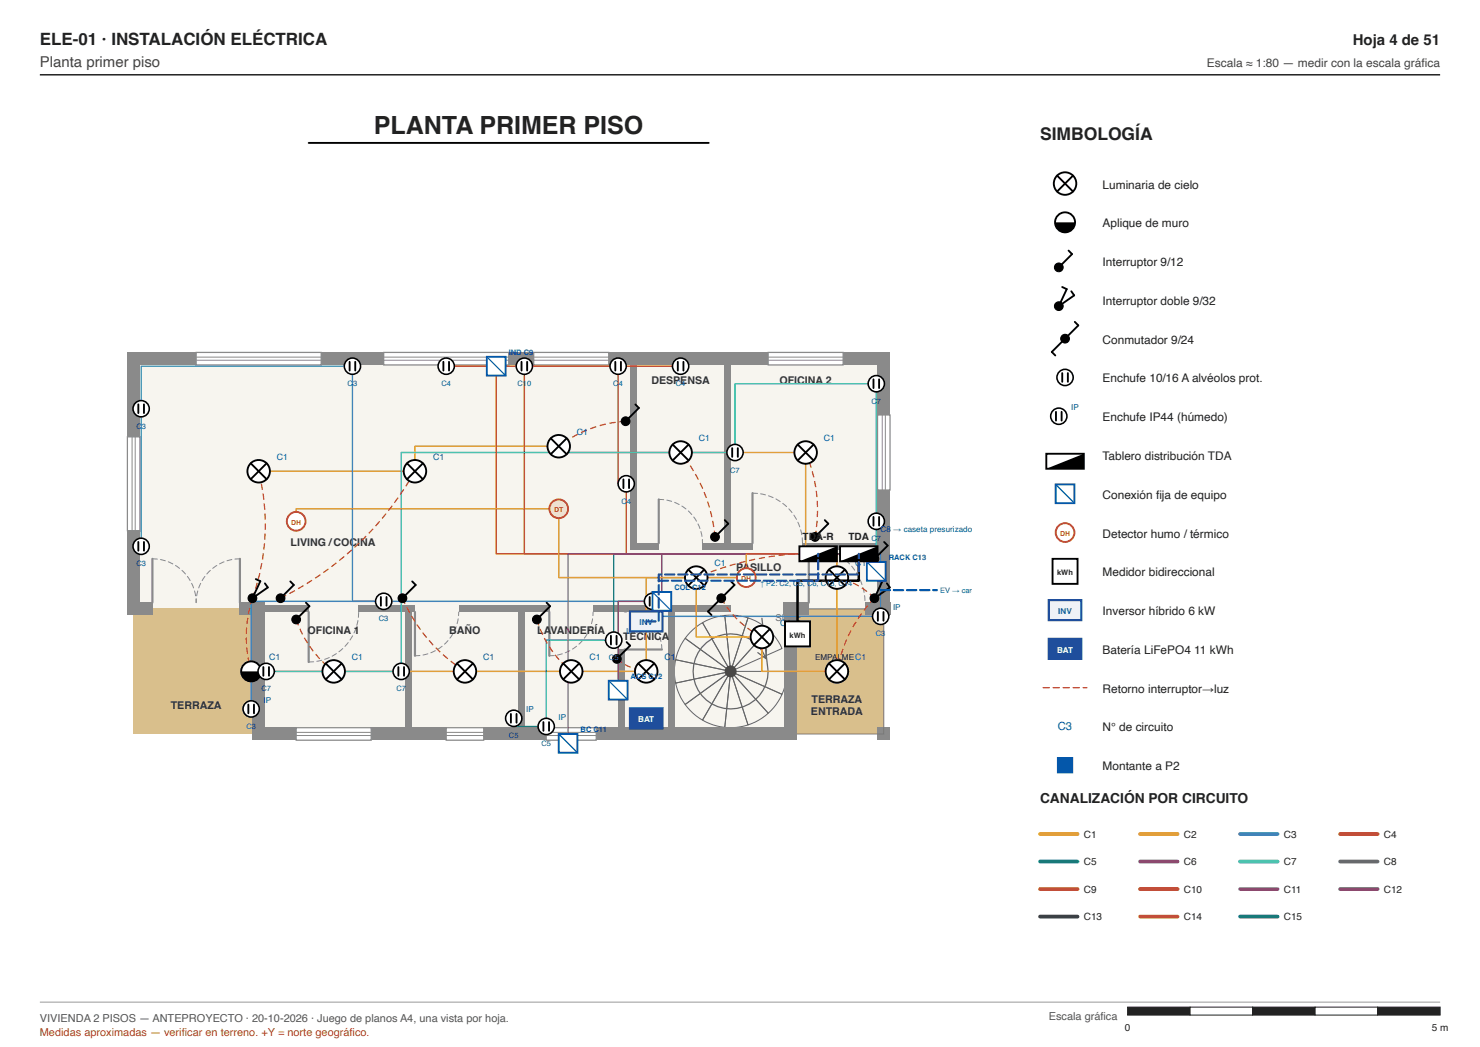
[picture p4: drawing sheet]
<svg xmlns="http://www.w3.org/2000/svg" width="297mm" height="210mm" viewBox="0 0 297 210" stroke-linecap="round" stroke-linejoin="round" font-family="sans-serif">
<path d="M61.9 28.7h80.3" fill="none" stroke="#000" stroke-width=".38"/>
<path d="M26.8 71.9h100.4v50.2h-100.4z" fill="#f7f5ef"/>
<path d="M26.8 122.1h25.1v25.1h-25.1z" fill="#d9bf8c"/>
<g fill="#f7f5ef">
<path d="M51.9 122.1h30.1v25.1h-30.1z"/>
<path d="M82 122.1h22.6v25.1h-22.6z"/>
<path d="M104.6 122.1h20.1v25.1h-20.1z"/>
<path d="M124.7 122.1h10v25.1h-10z"/>
<path d="M134.7 122.1h23.8v25.1h-23.8z"/>
</g>
<path d="M158.5 122.1h18.9v25.1h-18.9z" fill="#d9bf8c"/>
<g fill="#f7f5ef">
<path d="M127.2 71.9h18.8v37.7h-18.8z"/>
<path d="M146 71.9h31.4v37.7h-31.4z"/>
<path d="M127.2 109.6h50.2v12.5h-50.2z"/>
</g>
<path d="M176.1 146h2.5v2.5h-2.5z" fill="#8a8a8a"/>
<path d="M158.5 122.1h18.9v25.1h-18.9z" fill="none" stroke="#777" stroke-width=".2"/>
<g fill="none" stroke="#666" stroke-width=".2">
<path d="M135.6 137l10-2.1 .2 .4-8.3 6-1.2-2zM135.6 132.3l10 2.2v.4l-10 2.1-.3-2.3zM137.5 128l8.3 6.1-.2 .4-10-2.2 .7-2.2zM138.5 126.8l1.2-1 1.3-.9 5.1 8.9-.3 .3-8.3-6.1zM141 124.9l2.1-1 2.3-.5 1.1 10.3-.4 .1zM145.4 123.4h2.4l2.3 .5-3.2 9.8h-.4zM146.1 135.5l.4 .2-1.1 10.2-2.3-.5-2.1-1zM146.5 135.7l.4-.1 3.2 9.8-2.3 .5h-2.4zM146.9 135.6l.4-.2 6.9 7.7-1.9 1.3-2.2 1zM147.5 135.1l9.4 4.2-1.1 2-1.6 1.8-6.9-7.7zM147.6 134.7h10.3l-.2 2.3-.8 2.3-9.4-4.2zM150.1 123.9l2.2 1 1.9 1.4-6.9 7.6-.4-.2z"/>
<path d="M154.2 126.3l1.6 1.7 1.1 2.1-9.4 4.2-.2-.4zM137.5 141.3l8.3-6 .3 .2-5.1 8.9-1.9-1.3z"/>
</g>
<circle cx="146.6" cy="134.7" r="1" fill="#444" stroke="#444" stroke-width=".38"/>
<path d="M152.9 124l1.2 10.7a7.5 7.5 0 0 1-10.5 6.9 7.5 7.5 0 0 1-2.1-12.4 7.5 7.5 0 0 1 12.2 2.9M153.8 130.1l-.1 2-1.6-1.2" fill="none" stroke="#666" stroke-width=".25"/>
<g fill="#8a8a8a">
<path d="M25.6 106.4h2.5v17h-2.5z"/>
<path d="M25.6 70.7h2.5v16.9h-2.5z"/>
</g>
<path d="M25.6 87.6h2.5v18.8h-2.5z" fill="#fff" stroke="#8a8a8a" stroke-width=".25"/>
<path d="M26.5 87.6v18.8M27.1 87.6v18.8" fill="none" stroke="#8a8a8a" stroke-width=".2"/>
<g fill="#8a8a8a">
<path d="M25.6 70.7h13.8v2.5h-13.8z"/>
<path d="M64.5 70.7h12.5v2.5h-12.5z"/>
<path d="M102.1 70.7h5v2.5h-5z"/>
<path d="M122.2 70.7h31.9v2.5h-31.9z"/>
<path d="M169.2 70.7h9.4v2.5h-9.4z"/>
</g>
<path d="M39.4 70.7h25.1v2.5h-25.1z" fill="#fff" stroke="#8a8a8a" stroke-width=".25"/>
<path d="M39.4 72.3h25.1M39.4 71.6h25.1" fill="none" stroke="#8a8a8a" stroke-width=".2"/>
<path d="M77 70.7h25.1v2.5h-25.1z" fill="#fff" stroke="#8a8a8a" stroke-width=".25"/>
<path d="M77 72.3h25.1M77 71.6h25.1" fill="none" stroke="#8a8a8a" stroke-width=".2"/>
<path d="M107.1 70.7h15.1v2.5h-15.1z" fill="#fff" stroke="#8a8a8a" stroke-width=".25"/>
<path d="M107.1 72.3h15.1M107.1 71.6h15.1" fill="none" stroke="#8a8a8a" stroke-width=".2"/>
<path d="M154.1 70.7h15.1v2.5h-15.1z" fill="#fff" stroke="#8a8a8a" stroke-width=".25"/>
<path d="M154.1 72.3h15.1M154.1 71.6h15.1" fill="none" stroke="#8a8a8a" stroke-width=".2"/>
<g fill="#8a8a8a">
<path d="M176.1 98.3h2.5v25.1h-2.5z"/>
<path d="M176.1 70.7h2.5v12.5h-2.5z"/>
</g>
<path d="M176.1 83.2h2.5v15.1h-2.5z" fill="#fff" stroke="#8a8a8a" stroke-width=".25"/>
<path d="M177 83.2v15.1M177.7 83.2v15.1" fill="none" stroke="#8a8a8a" stroke-width=".2"/>
<g fill="#8a8a8a">
<path d="M157.3 120.9h5v2.5h-5z"/>
<path d="M173.6 120.9h5v2.5h-5z"/>
</g>
<path d="M162.3 109.6a11.3 11.3 0 0 1 11.3 11.3" fill="none" stroke="#8a8a8a" stroke-width=".2" stroke-dasharray="1 .6"/>
<path d="M162.3 109.6v11.3" fill="none" stroke="#8a8a8a" stroke-width=".44"/>
<g fill="#8a8a8a">
<path d="M157.3 120.9h2.5v27.6h-2.5z"/>
<path d="M50.7 146h8.7v2.5h-8.7z"/>
<path d="M74.5 146h15v2.5h-15z"/>
<path d="M97.1 146h12.5v2.5h-12.5z"/>
<path d="M119.6 146h40.2v2.5h-40.2z"/>
</g>
<path d="M59.4 146h15.1v2.5h-15.1z" fill="#fff" stroke="#8a8a8a" stroke-width=".25"/>
<path d="M59.4 147.5h15.1M59.4 146.9h15.1" fill="none" stroke="#8a8a8a" stroke-width=".2"/>
<path d="M89.5 146h7.6v2.5h-7.6z" fill="#fff" stroke="#8a8a8a" stroke-width=".25"/>
<path d="M89.5 147.5h7.6M89.5 146.9h7.6" fill="none" stroke="#8a8a8a" stroke-width=".2"/>
<path d="M109.6 146h10v2.5h-10z" fill="#fff" stroke="#8a8a8a" stroke-width=".25"/>
<path d="M109.6 147.5h10M109.6 146.9h10" fill="none" stroke="#8a8a8a" stroke-width=".2"/>
<g fill="#8a8a8a">
<path d="M50.7 120.9h2.5v27.6h-2.5z"/>
<path d="M25.6 120.9h5v2.5h-5z"/>
<path d="M48.1 120.9h5.1v2.5h-5.1z"/>
</g>
<path d="M30.6 112.1a8.8 8.8 0 0 1 8.8 8.8M48.1 112.1a8.8 8.8 0 0 0-8.7 8.8" fill="none" stroke="#8a8a8a" stroke-width=".2" stroke-dasharray="1 .6"/>
<path d="M30.6 112.1v8.8M48.1 112.1v8.8" fill="none" stroke="#8a8a8a" stroke-width=".44"/>
<g fill="#8a8a8a">
<path d="M51.3 121.5h10.6v1.2h-10.6z"/>
<path d="M72 121.5h11.3v1.2h-11.3z"/>
<path d="M92.1 121.5h18.1v1.2h-18.1z"/>
<path d="M119 121.5h27.6v1.2h-27.6z"/>
<path d="M157.9 121.5h1.3v1.2h-1.3z"/>
</g>
<path d="M61.9 132.8a10 10 0 0 0 10.1-10.1M83.3 131.5a8.8 8.8 0 0 0 8.8-8.8M110.2 131.5a8.8 8.8 0 0 0 8.8-8.8" fill="none" stroke="#8a8a8a" stroke-width=".2" stroke-dasharray="1 .6"/>
<path d="M61.9 122.7v10.1M83.3 122.7v8.8M110.2 122.7v8.8" fill="none" stroke="#8a8a8a" stroke-width=".44"/>
<g fill="#8a8a8a">
<path d="M81.4 121.5h1.2v26.3h-1.2z"/>
<path d="M104 121.5h1.2v26.3h-1.2z"/>
<path d="M124 130.3h1.3v17.5h-1.3z"/>
<path d="M124 121.5h1.3v1.2h-1.3z"/>
</g>
<path d="M132.8 130.3a7.5 7.5 0 0 0-7.5-7.6" fill="none" stroke="#8a8a8a" stroke-width=".2" stroke-dasharray="1 .6"/>
<path d="M125.3 130.3h7.5" fill="none" stroke="#8a8a8a" stroke-width=".44"/>
<g fill="#8a8a8a">
<path d="M134.1 121.5h1.2v26.3h-1.2z"/>
<path d="M126.5 71.3h1.3v38.9h-1.3z"/>
<path d="M126.5 108.9h5.7v1.3h-5.7z"/>
<path d="M141 108.9h10v1.3h-10z"/>
<path d="M161 108.9h17v1.3h-17z"/>
</g>
<path d="M151 98.9a10 10 0 0 1 10 10M132.2 100.2a8.8 8.8 0 0 1 8.8 8.7" fill="none" stroke="#8a8a8a" stroke-width=".2" stroke-dasharray="1 .6"/>
<path d="M151 98.9v10M132.2 100.2v8.7" fill="none" stroke="#8a8a8a" stroke-width=".44"/>
<path d="M145.4 71.3h1.2v38.9h-1.2z" fill="#8a8a8a"/>
<path d="M51.9 94.5h31.4v-5h28.8v1.3h49.6v20.3h6.2v23.6h-15v-6.9h-13.2v-12h-10v18.9h-79.3" fill="none" stroke="#e6a100" stroke-width=".28"/>
<path d="M28.3 109.6v-36.2h42.4v47.2h6.3M172.3 111.1h4.4v12.5h-45.8v-3h-53.9M77 120.6h-26.6v21.6" fill="none" stroke="#2e86c1" stroke-width=".28"/>
<path d="M89.5 73.4h47.1M124 73.4v23.6h1.7v14.1h38.5" fill="none" stroke="#c0392b" stroke-width=".28"/>
<path d="M105.2 73.4v37.7h67.1" fill="none" stroke="#a04000" stroke-width=".28"/>
<path d="M172.3 111.1h-49.1v17.3h-13.6v17.3h-6.5v-1.6" fill="none" stroke="#17a589" stroke-width=".28"/>
<path d="M172.3 111.1h3.6v-34.1h-28.4v13.8h-67v43.9h-27.1" fill="none" stroke="#1abc9c" stroke-width=".28"/>
<path d="M99.6 73.4v37.7h72.7" fill="none" stroke="#d35400" stroke-width=".28"/>
<path d="M172.3 111.1h-39.5v9.5h-8.8v17.8" fill="none" stroke="#6c3483" stroke-width=".28"/>
<path d="M172.3 111.1h-58.3v38" fill="none" stroke="#8e44ad" stroke-width=".28"/>
<path d="M164.2 111.1h11.7v3.5" fill="none" stroke="#2c3e50" stroke-width=".28"/>
<path d="M59.4 104.6v-2.6h52.7v13.8h37.7v-4.7h14.4" fill="none" stroke="#b8860b" stroke-width=".28"/>
<g fill="none" stroke="#c0392b" stroke-width=".25" stroke-dasharray="1.3 .8" stroke-linecap="butt">
<path d="M125.5 84.5a24.4 24.4 0 0 0-13.4 5M50.7 120a43.4 43.4 0 0 0 1.2-25.5M50.7 120a24.9 24.9 0 0 0-.3 14.7M56.3 120a63.1 63.1 0 0 0 27-25.5M80.8 120a33 33 0 0 0 12.5 14.7M143.5 107.7a31.1 31.1 0 0 0-6.9-16.9M144.7 120a19.2 19.2 0 0 0 8.2 7.8M163.6 107.7a29 29 0 0 0-1.9-16.9M175.5 120a14.6 14.6 0 0 0-7.6-4.2M175.5 120a28.2 28.2 0 0 0-7.6 14.7M175.5 112.1a61.2 61.2 0 0 0-35.8 3.7M59.4 124.3a22 22 0 0 0 7.6 10.4"/>
<path d="M107.7 124.3a21.3 21.3 0 0 0 6.9 10.4M123.8 132.2a11 11 0 0 0 5.9 2.5"/>
</g>
<circle cx="51.9" cy="94.5" r="2.26" fill="#fff" stroke="#000" stroke-width=".38"/>
<path d="M50.3 92.9l3.2 3.2M53.5 92.9l-3.2 3.2" fill="none" stroke="#000" stroke-width=".38"/>
<circle cx="83.3" cy="94.5" r="2.26" fill="#fff" stroke="#000" stroke-width=".38"/>
<path d="M81.7 92.9l3.2 3.2M84.9 92.9l-3.2 3.2" fill="none" stroke="#000" stroke-width=".38"/>
<circle cx="112.1" cy="89.5" r="2.26" fill="#fff" stroke="#000" stroke-width=".38"/>
<path d="M110.5 87.9l3.2 3.2M113.7 87.9l-3.2 3.2" fill="none" stroke="#000" stroke-width=".38"/>
<circle cx="67" cy="134.7" r="2.26" fill="#fff" stroke="#000" stroke-width=".38"/>
<path d="M65.4 133.1l3.2 3.2M68.6 133.1l-3.2 3.2" fill="none" stroke="#000" stroke-width=".38"/>
<circle cx="93.3" cy="134.7" r="2.26" fill="#fff" stroke="#000" stroke-width=".38"/>
<path d="M91.7 133.1l3.2 3.2M94.9 133.1l-3.2 3.2" fill="none" stroke="#000" stroke-width=".38"/>
<circle cx="114.6" cy="134.7" r="2.26" fill="#fff" stroke="#000" stroke-width=".38"/>
<path d="M113 133.1l3.2 3.2M116.2 133.1l-3.2 3.2" fill="none" stroke="#000" stroke-width=".38"/>
<circle cx="152.9" cy="127.8" r="2.26" fill="#fff" stroke="#000" stroke-width=".38"/>
<path d="M151.3 126.2l3.2 3.2M154.5 126.2l-3.2 3.2" fill="none" stroke="#000" stroke-width=".38"/>
<circle cx="136.6" cy="90.8" r="2.26" fill="#fff" stroke="#000" stroke-width=".38"/>
<path d="M135 89.2l3.2 3.2M138.2 89.2l-3.2 3.2" fill="none" stroke="#000" stroke-width=".38"/>
<circle cx="161.7" cy="90.8" r="2.26" fill="#fff" stroke="#000" stroke-width=".38"/>
<path d="M160.1 89.2l3.2 3.2M163.3 89.2l-3.2 3.2" fill="none" stroke="#000" stroke-width=".38"/>
<circle cx="139.7" cy="115.8" r="2.26" fill="#fff" stroke="#000" stroke-width=".38"/>
<path d="M138.1 114.3l3.2 3.1M141.3 114.3l-3.2 3.1" fill="none" stroke="#000" stroke-width=".38"/>
<circle cx="167.9" cy="115.8" r="2.26" fill="#fff" stroke="#000" stroke-width=".38"/>
<path d="M166.4 114.3l3.1 3.1M169.5 114.3l-3.1 3.1" fill="none" stroke="#000" stroke-width=".38"/>
<circle cx="167.9" cy="134.7" r="2.26" fill="#fff" stroke="#000" stroke-width=".38"/>
<path d="M166.4 133.1l3.1 3.2M169.5 133.1l-3.1 3.2" fill="none" stroke="#000" stroke-width=".38"/>
<circle cx="50.4" cy="134.7" r="2.01" fill="#fff" stroke="#000" stroke-width=".38"/>
<path d="M48.4 134.7h4a2.01 2.01 0 0 1-2 2 2.01 2.01 0 0 1-2-2z" fill="#000"/>
<circle cx="129.7" cy="134.7" r="2.26" fill="#fff" stroke="#000" stroke-width=".38"/>
<g fill="none" stroke="#000" stroke-width=".38">
<path d="M127.5 81.1l.7 .7-2.7 2.7M51.3 116.1l.9 .5-1.5 3.4 3-2.2-.5-.8M58.3 116.6l.7 .7-2.7 2.7M82.7 116.6l.7 .7-2.6 2.7M145.4 104.3l.7 .7-2.6 2.7M146.7 116.6l.7 .7-5.3 5.3 .7 .8M165.5 104.3l.7 .7-2.6 2.7M176.2 116.1l.9 .5-1.6 3.4 3.1-2.2-.6-.8M177.4 108.7l.7 .7-2.6 2.7M61.4 120.9l.7 .7-2.7 2.7M109.7 120.9l.7 .7-2.7 2.7M125.7 128.8l.7 .7-2.6 2.7"/>
<path d="M128.1 133.1l3.2 3.2M131.3 133.1l-3.2 3.2"/>
</g>
<g fill="#000" stroke="#000" stroke-width=".2">
<circle cx="125.5" cy="84.5" r=".88"/>
<circle cx="50.7" cy="120" r=".88"/>
<circle cx="56.3" cy="120" r=".88"/>
<circle cx="80.8" cy="120" r=".88"/>
<circle cx="143.5" cy="107.7" r=".88"/>
<circle cx="144.7" cy="120" r=".88"/>
<circle cx="163.6" cy="107.7" r=".88"/>
<circle cx="175.5" cy="112.1" r=".88"/>
<circle cx="175.5" cy="120" r=".88"/>
<circle cx="59.4" cy="124.3" r=".88"/>
<circle cx="107.7" cy="124.3" r=".88"/>
<circle cx="123.8" cy="132.2" r=".88"/>
</g>
<circle cx="28.3" cy="109.6" r="1.63" fill="#fff" stroke="#000" stroke-width=".31"/>
<path d="M27.8 108.7v1.8M28.9 108.7v1.8" fill="none" stroke="#000" stroke-width=".38"/>
<circle cx="28.3" cy="82" r="1.63" fill="#fff" stroke="#000" stroke-width=".31"/>
<path d="M27.8 81.1v1.8M28.9 81.1v1.8" fill="none" stroke="#000" stroke-width=".38"/>
<circle cx="70.7" cy="73.4" r="1.63" fill="#fff" stroke="#000" stroke-width=".31"/>
<path d="M70.2 72.6v1.7M71.3 72.6v1.7" fill="none" stroke="#000" stroke-width=".38"/>
<circle cx="77" cy="120.6" r="1.63" fill="#fff" stroke="#000" stroke-width=".31"/>
<path d="M76.4 119.7v1.8M77.6 119.7v1.8" fill="none" stroke="#000" stroke-width=".38"/>
<circle cx="50.4" cy="142.2" r="1.63" fill="#fff" stroke="#000" stroke-width=".31"/>
<path d="M49.8 141.3v1.8M51 141.3v1.8" fill="none" stroke="#000" stroke-width=".38"/>
<circle cx="130.9" cy="120.6" r="1.63" fill="#fff" stroke="#000" stroke-width=".31"/>
<path d="M130.4 119.7v1.8M131.5 119.7v1.8" fill="none" stroke="#000" stroke-width=".38"/>
<circle cx="176.7" cy="123.6" r="1.63" fill="#fff" stroke="#000" stroke-width=".31"/>
<path d="M176.2 122.7v1.8M177.3 122.7v1.8" fill="none" stroke="#000" stroke-width=".38"/>
<circle cx="89.5" cy="73.4" r="1.63" fill="#fff" stroke="#000" stroke-width=".31"/>
<path d="M89 72.6v1.7M90.1 72.6v1.7" fill="none" stroke="#000" stroke-width=".38"/>
<circle cx="124" cy="73.4" r="1.63" fill="#fff" stroke="#000" stroke-width=".31"/>
<path d="M123.5 72.6v1.7M124.6 72.6v1.7" fill="none" stroke="#000" stroke-width=".38"/>
<circle cx="125.7" cy="97" r="1.63" fill="#fff" stroke="#000" stroke-width=".31"/>
<path d="M125.1 96.2v1.7M126.2 96.2v1.7" fill="none" stroke="#000" stroke-width=".38"/>
<circle cx="136.6" cy="73.4" r="1.63" fill="#fff" stroke="#000" stroke-width=".31"/>
<path d="M136 72.6v1.7M137.1 72.6v1.7" fill="none" stroke="#000" stroke-width=".38"/>
<circle cx="105.2" cy="73.4" r="1.63" fill="#fff" stroke="#000" stroke-width=".31"/>
<path d="M104.7 72.6v1.7M105.8 72.6v1.7" fill="none" stroke="#000" stroke-width=".38"/>
<circle cx="103.1" cy="144.1" r="1.63" fill="#fff" stroke="#000" stroke-width=".31"/>
<path d="M102.5 143.2v1.8M103.7 143.2v1.8" fill="none" stroke="#000" stroke-width=".38"/>
<circle cx="109.6" cy="145.7" r="1.63" fill="#fff" stroke="#000" stroke-width=".31"/>
<path d="M109 144.8v1.8M110.2 144.8v1.8" fill="none" stroke="#000" stroke-width=".38"/>
<circle cx="123.2" cy="128.4" r="1.63" fill="#fff" stroke="#000" stroke-width=".31"/>
<path d="M122.6 127.5v1.8M123.7 127.5v1.8" fill="none" stroke="#000" stroke-width=".38"/>
<circle cx="53.4" cy="134.7" r="1.63" fill="#fff" stroke="#000" stroke-width=".31"/>
<path d="M52.8 133.8v1.7M54 133.8v1.7" fill="none" stroke="#000" stroke-width=".38"/>
<circle cx="80.5" cy="134.7" r="1.63" fill="#fff" stroke="#000" stroke-width=".31"/>
<path d="M79.9 133.8v1.7M81.1 133.8v1.7" fill="none" stroke="#000" stroke-width=".38"/>
<circle cx="175.9" cy="104.6" r="1.63" fill="#fff" stroke="#000" stroke-width=".31"/>
<path d="M175.3 103.7v1.7M176.4 103.7v1.7" fill="none" stroke="#000" stroke-width=".38"/>
<circle cx="175.9" cy="77" r="1.63" fill="#fff" stroke="#000" stroke-width=".31"/>
<path d="M175.3 76.1v1.7M176.4 76.1v1.7" fill="none" stroke="#000" stroke-width=".38"/>
<circle cx="147.5" cy="90.8" r="1.63" fill="#fff" stroke="#000" stroke-width=".31"/>
<path d="M146.9 89.9v1.7M148.1 89.9v1.7" fill="none" stroke="#000" stroke-width=".38"/>
<path d="M97.7 71.6h3.8v3.7h-3.8z" fill="#fff" stroke="#05a" stroke-width=".38"/>
<path d="M97.7 71.6l3.8 3.7" fill="none" stroke="#05a" stroke-width=".25"/>
<path d="M122.2 136.5h3.7v3.8h-3.7z" fill="#fff" stroke="#05a" stroke-width=".38"/>
<path d="M122.2 136.5l3.7 3.8" fill="none" stroke="#05a" stroke-width=".25"/>
<path d="M112.1 147.2h3.8v3.8h-3.8z" fill="#fff" stroke="#05a" stroke-width=".38"/>
<path d="M112.1 147.2l3.8 3.8" fill="none" stroke="#05a" stroke-width=".25"/>
<path d="M130.9 118.7h3.8v3.8h-3.8z" fill="#fff" stroke="#05a" stroke-width=".38"/>
<path d="M130.9 118.7l3.8 3.8" fill="none" stroke="#05a" stroke-width=".25"/>
<path d="M174 112.7h3.7v3.8h-3.7z" fill="#fff" stroke="#05a" stroke-width=".38"/>
<path d="M174 112.7l3.7 3.8" fill="none" stroke="#05a" stroke-width=".25"/>
<circle cx="59.4" cy="104.6" r="1.88" fill="#fff" stroke="#c0392b" stroke-width=".38"/>
<circle cx="112.1" cy="102" r="1.88" fill="#fde2d2" stroke="#c0392b" stroke-width=".38"/>
<circle cx="149.8" cy="115.8" r="1.88" fill="#fff" stroke="#c0392b" stroke-width=".38"/>
<path d="M172.3 111.1v5.4h-12.3v10.6" fill="none" stroke="#000" stroke-width=".5"/>
<path d="M168.6 109.6h7.5v3h-7.5z" fill="#fff" stroke="#000" stroke-width=".38"/>
<path d="M168.6 112.6l7.5-3v3z" fill="#000"/>
<path d="M160.4 109.6h7.5v3h-7.5z" fill="#fff" stroke="#000" stroke-width=".38"/>
<path d="M160.4 112.6l7.5-3v3z" fill="#000"/>
<path d="M132.2 116.5h32v-5.4" fill="none" stroke="#1f4e9c" stroke-width=".44" stroke-dasharray="1.9 .8"/>
<path d="M157.5 124.6h5.1v5h-5.1z" fill="#fff" stroke="#000" stroke-width=".38"/>
<path d="M126.4 122.6h6.5v4h-6.5z" fill="#eef3fb" stroke="#1f4e9c" stroke-width=".44"/>
<path d="M126.4 142.1h6.5v4h-6.5z" fill="#1f4e9c" stroke="#1f4e9c" stroke-width=".44"/>
<path d="M129.7 124.6h2.5v-9.4h40.1v-4.1" fill="none" stroke="#1f4e9c" stroke-width=".44" stroke-dasharray="1.9 .8"/>
<path d="M176.7 118.4h11.3" fill="none" stroke="#05a" stroke-width=".44" stroke-dasharray="1.9 .8"/>
<circle cx="213.7" cy="36.8" r="2.26" fill="#fff" stroke="#000" stroke-width=".38"/>
<path d="M212.1 35.2l3.2 3.2M215.3 35.2l-3.2 3.2" fill="none" stroke="#000" stroke-width=".38"/>
<circle cx="213.7" cy="44.6" r="2.01" fill="#fff" stroke="#000" stroke-width=".38"/>
<path d="M211.7 44.6h4a2.01 2.01 0 0 1-2 2 2.01 2.01 0 0 1-2-2z" fill="#000"/>
<g fill="#000" stroke="#000" stroke-width=".2">
<circle cx="212.5" cy="53.6" r=".88"/>
<circle cx="212.5" cy="61.4" r=".88"/>
<circle cx="213.7" cy="67.9" r=".88"/>
</g>
<path d="M213.2 57.6l.9 .4-1.6 3.4 3.1-2.2-.6-.8M214.4 50.3l.7 .7-2.6 2.6M215.7 64.6l.7 .7-5.3 5.3 .7 .7" fill="none" stroke="#000" stroke-width=".38"/>
<circle cx="213.7" cy="75.7" r="1.63" fill="#fff" stroke="#000" stroke-width=".31"/>
<path d="M213.2 74.8v1.8M214.3 74.8v1.8" fill="none" stroke="#000" stroke-width=".38"/>
<circle cx="212.5" cy="83.5" r="1.63" fill="#fff" stroke="#000" stroke-width=".31"/>
<path d="M211.9 82.6v1.8M213 82.6v1.8" fill="none" stroke="#000" stroke-width=".38"/>
<path d="M210 91h7.5v3h-7.5z" fill="#fff" stroke="#000" stroke-width=".38"/>
<path d="M210 94l7.5-3v3z" fill="#000"/>
<path d="M211.8 97.2h3.8v3.7h-3.8z" fill="#fff" stroke="#05a" stroke-width=".38"/>
<path d="M211.8 97.2l3.8 3.7" fill="none" stroke="#05a" stroke-width=".25"/>
<circle cx="213.7" cy="106.8" r="1.88" fill="#fff" stroke="#c0392b" stroke-width=".38"/>
<path d="M211.2 112.1h5v5h-5z" fill="#fff" stroke="#000" stroke-width=".38"/>
<path d="M210.5 120.4h6.5v4h-6.5z" fill="#eef3fb" stroke="#1f4e9c" stroke-width=".44"/>
<path d="M210.5 128.1h6.5v4.1h-6.5z" fill="#1f4e9c" stroke="#1f4e9c" stroke-width=".44"/>
<path d="M209.3 137.9h8.8" fill="none" stroke="#c0392b" stroke-width=".25" stroke-dasharray="1.3 .8"/>
<path d="M212.2 152h3v3h-3z" fill="#05a" stroke="#05a" stroke-width=".25"/>
<path d="M208.7 167.3h7.5" fill="none" stroke="#e6a100" stroke-width=".75"/>
<path d="M228.8 167.3h7.5" fill="none" stroke="#b8860b" stroke-width=".75"/>
<path d="M248.9 167.3h7.5" fill="none" stroke="#2e86c1" stroke-width=".75"/>
<path d="M268.9 167.3h7.6" fill="none" stroke="#c0392b" stroke-width=".75"/>
<path d="M208.7 172.8h7.5" fill="none" stroke="#17a589" stroke-width=".75"/>
<path d="M228.8 172.8h7.5" fill="none" stroke="#7d3c98" stroke-width=".75"/>
<path d="M248.9 172.8h7.5" fill="none" stroke="#1abc9c" stroke-width=".75"/>
<path d="M268.9 172.8h7.6" fill="none" stroke="#5d6d7e" stroke-width=".75"/>
<path d="M208.7 178.3h7.5" fill="none" stroke="#d35400" stroke-width=".75"/>
<path d="M228.8 178.3h7.5" fill="none" stroke="#a04000" stroke-width=".75"/>
<path d="M248.9 178.3h7.5" fill="none" stroke="#8e44ad" stroke-width=".75"/>
<path d="M268.9 178.3h7.6" fill="none" stroke="#6c3483" stroke-width=".75"/>
<path d="M208.7 183.8h7.5" fill="none" stroke="#2c3e50" stroke-width=".75"/>
<path d="M228.8 183.8h7.5" fill="none" stroke="#ca6f1e" stroke-width=".75"/>
<path d="M248.9 183.8h7.5" fill="none" stroke="#117a65" stroke-width=".75"/>
<path d="M8 15h281" fill="none" stroke="#222" stroke-width=".3"/>
<path d="M8 201h281" fill="none" stroke="#999" stroke-width=".2"/>
<path d="M226.3 202h12.5v1.6h-12.5z" fill="#222" stroke="#222" stroke-width=".2"/>
<path d="M238.8 202h12.6v1.6h-12.6z" fill="#fff" stroke="#222" stroke-width=".2"/>
<path d="M251.4 202h12.5v1.6h-12.5z" fill="#222" stroke="#222" stroke-width=".2"/>
<path d="M263.9 202h12.5v1.6h-12.5z" fill="#fff" stroke="#222" stroke-width=".2"/>
<path d="M276.5 202h12.5v1.6h-12.5z" fill="#222" stroke="#222" stroke-width=".2"/>
<text font-size="5" fill="#222" x="75" y="26.8">PLANTA PRIMER PISO</text>
<text font-size="3.5" fill="#222" x="208.7" y="28">SIMBOLOGÍA</text>
<text font-size="3.4" fill="#222" x="8" y="9">ELE-01 · INSTALACIÓN ELÉCTRICA</text>
<text font-size="3" fill="#222" x="271.5" y="9">Hoja 4 de 51</text>
<text font-size="3" fill="#444" x="8" y="13.4">Planta primer piso</text>
<text font-size="2.8" fill="#222" x="208.7" y="161">CANALIZACIÓN POR CIRCUITO</text>
<text font-size="2.4" fill="#444" x="242.2" y="13.4">Escala ≈ 1:80 — medir con la escala gráfica</text>
<g font-size="2.4" fill="#222">
<text x="221.3" y="37.8">Luminaria de cielo</text>
<text x="221.3" y="45.6">Aplique de muro</text>
<text x="221.3" y="53.4">Interruptor 9/12</text>
<text x="221.3" y="61.2">Interruptor doble 9/32</text>
<text x="221.3" y="68.9">Conmutador 9/24</text>
<text x="221.3" y="76.7">Enchufe 10/16 A alvéolos prot.</text>
<text x="221.3" y="84.5">Enchufe IP44 (húmedo)</text>
<text x="221.3" y="92.3">Tablero distribución TDA</text>
<text x="221.3" y="100">Conexión fija de equipo</text>
<text x="221.3" y="107.8">Detector humo / térmico</text>
<text x="221.3" y="115.6">Medidor bidireccional</text>
<text x="221.3" y="123.4">Inversor híbrido 6 kW</text>
<text x="221.3" y="131.2">Batería LiFePO4</text>
<text x="239.7" y="131.2">11 kWh</text>
<text x="221.3" y="138.9">Retorno interruptor→luz</text>
<text x="221.3" y="146.7">N° de circuito</text>
<text x="221.3" y="154.5">Montante a P2</text>
</g>
<text font-size="2.3" fill="#05a" x="212.3" y="146.5">C3</text>
<g font-size="2.2" fill="#555">
<text x="8" y="205">VIVIENDA 2 PISOS — ANTEPROYECTO · 20-10-2026 · Juego de planos A4, una vista por hoja.</text>
<text x="210.5" y="204.6">Escala gráfica</text>
</g>
<text font-size="2.2" fill="#a33" x="8" y="207.8">Medidas aproximadas — verificar en terreno. +Y = norte geográfico.</text>
<g font-size="2.1" fill="#333">
<text x="130.7" y="77">DESPENSA</text>
<text x="156.4" y="77">OFICINA 2</text>
<text x="58.3" y="109.6">LIVING /COCINA</text>
<text x="147.7" y="114.6">PASILLO</text>
<text x="126.9" y="125.9">SALA</text>
<text x="61.7" y="127.1">OFICINA 1</text>
<text x="90.2" y="127.1">BAÑO</text>
<text x="107.8" y="127.1">LAVANDERÍA</text>
<text x="125.1" y="128.4">TÉCNICA</text>
<text x="34.3" y="142.2">TERRAZA</text>
<text x="162.7" y="143.5">ENTRADA</text>
<text x="162.9" y="140.9">TERRAZA</text>
</g>
<g font-size="2" fill="#222">
<text x="161.1" y="108.3">TDA-R</text>
<text x="170.3" y="108.3">TDA</text>
<text x="217.5" y="168">C1</text>
<text x="217.5" y="173.6">C5</text>
<text x="237.6" y="168">C2</text>
<text x="237.6" y="173.6">C6</text>
<text x="257.6" y="168">C3</text>
<text x="257.6" y="173.6">C7</text>
<text x="277.7" y="168">C4</text>
<text x="277.7" y="173.6">C8</text>
<text x="217.5" y="179.1">C9</text>
<text x="237.6" y="179.1">C10</text>
<text x="257.6" y="179.1">C11</text>
<text x="277.7" y="179.1">C12</text>
<text x="217.5" y="184.6">C13</text>
<text x="237.6" y="184.6">C14</text>
<text x="257.6" y="184.6">C15</text>
<text x="225.7" y="206.8">0</text>
<text x="287.3" y="206.8">5 m</text>
</g>
<text font-size="1.9" fill="#666" x="155.7" y="124.6">SUBE</text>
<g font-size="1.8" fill="#05a">
<text x="115.8" y="87.2">C1</text>
<text x="140.2" y="88.5">C1</text>
<text x="165.3" y="88.5">C1</text>
<text x="55.5" y="92.3">C1</text>
<text x="86.9" y="92.3">C1</text>
<text x="143.4" y="113.6">C1</text>
<text x="171.6" y="113.6">C1</text>
<text x="156.5" y="125.5">C1</text>
<text x="54" y="132.4">C1</text>
<text x="70.6" y="132.4">C1</text>
<text x="96.9" y="132.4">C1</text>
<text x="118.3" y="132.4">C1</text>
<text x="133.3" y="132.4">C1</text>
</g>
<g font-size="1.6" fill="#05a">
<text x="215" y="82.2">IP</text>
<text x="176.7" y="106.7">C8</text>
<text x="179.3" y="106.7">→ caseta presurizadora / pozo</text>
<text x="179.2" y="122.4">IP</text>
<text x="125.7" y="127.1">IP</text>
<text x="52.9" y="140.9">IP</text>
<text x="105.6" y="142.8">IP</text>
<text x="112.1" y="144.4">IP</text>
</g>
<g font-size="1.6" fill="#1f4e9c">
<text x="128.3" y="125.4">INV</text>
<text x="212.4" y="123.1">INV</text>
</g>
<g font-size="1.6" fill="#fff">
<text x="212.1" y="130.9">BAT</text>
<text x="128.1" y="144.8">BAT</text>
</g>
<text font-size="1.6" fill="#222" x="163.6" y="132.4">EMPALMEC1</text>
<g font-size="1.5" fill="#05a">
<text x="102.1" y="71.2">IND C9</text>
<text x="69.8" y="77.5">C3</text>
<text x="88.6" y="77.5">C4</text>
<text x="103.8" y="77.5">C10</text>
<text x="123.1" y="77.5">C4</text>
<text x="135.6" y="77.5">C4</text>
<text x="174.9" y="81">C7</text>
<text x="27.4" y="86">C3</text>
<text x="146.5" y="94.8">C7</text>
<text x="124.7" y="101">C4</text>
<text x="27.4" y="113.6">C3</text>
<text x="174.9" y="108.6">C7</text>
<text x="178.4" y="112.3">RACK C13</text>
<text x="135.3" y="118.4">COL C12</text>
<text x="152.6" y="117.6">↑ P2: C2, C5, C6, C13,</text>
<text x="168.3" y="117.6">C14</text>
<text x="188.6" y="119">EV → cargador 11 kW (estac.)</text>
<text x="76" y="124.6">C3</text>
<text x="130" y="124.6">C3</text>
<text x="175.8" y="127.6">C3</text>
<text x="122.2" y="132.4">C5</text>
<text x="126.5" y="136.2">ACS C12</text>
<text x="52.5" y="138.7">C7</text>
<text x="79.5" y="138.7">C7</text>
<text x="49.4" y="146.2">C3</text>
<text x="102.1" y="148.1">C5</text>
<text x="108.7" y="149.7">C5</text>
<text x="116.5" y="146.8">BC C11</text>
</g>
<g font-size="1.5" fill="#222">
<text x="212.1" y="115.3">kWh</text>
<text x="158.5" y="127.9">kWh</text>
</g>
<g font-size="1.4" fill="#c0392b">
<text x="58.4" y="105.2">DH</text>
<text x="111.2" y="102.7">DT</text>
<text x="212.7" y="107.5">DH</text>
<text x="148.8" y="116.5">DH</text>
</g>
</svg>
